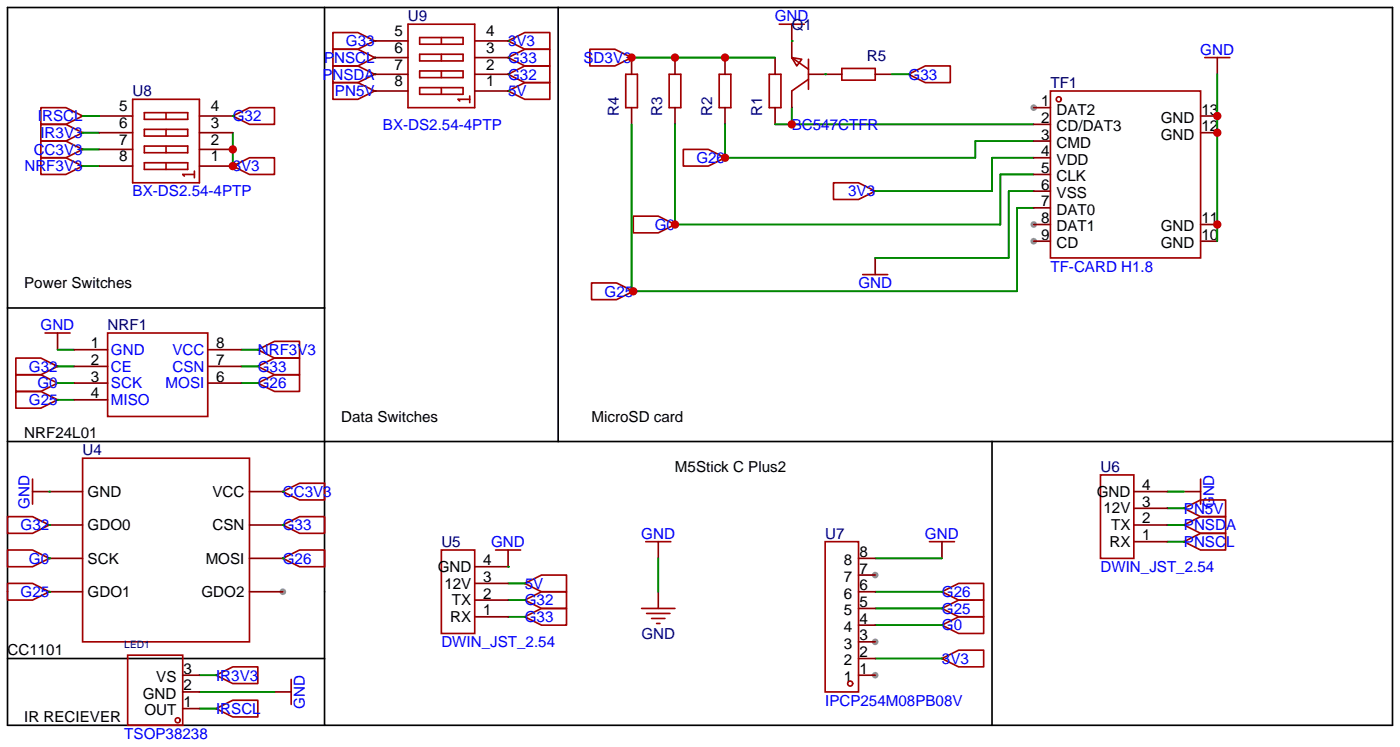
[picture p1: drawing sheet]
<svg xmlns="http://www.w3.org/2000/svg" width="213mm" height="114mm" viewBox="0 0 213 114" stroke-linecap="round" stroke-linejoin="round" font-family="sans-serif">
<g fill="#999">
<circle cx="43.1" cy="90" r=".51"/>
<circle cx="157.4" cy="36.7" r=".51"/>
<circle cx="157.4" cy="34.2" r=".51"/>
<circle cx="157.4" cy="16.4" r=".51"/>
<circle cx="133.2" cy="87.5" r=".51"/>
<circle cx="133.2" cy="97.7" r=".51"/>
<circle cx="133.2" cy="102.7" r=".51"/>
</g>
<path d="M1.1 1.1h210.9v109.3h-210.9zM49.4 1.1v109.3M85 1.1v66.1M1.1 46.9h48.3M1.1 67.2h210.9M151 67.2v43.2M1.1 100.2h48.3" fill="none" stroke="#000" stroke-width=".25"/>
<g fill="none" stroke="#a10000" stroke-width=".25">
<path d="M6.2 18.9h3.8l2.6 1.3-2.6 1.3h-3.8zM6.2 16.4h3.8l2.6 1.3-2.6 1.2h-3.8zM20.2 15.1h10.2v12.7h-10.2zM22 17.1h6.6v1.1h-6.6zM22 19.7h6.6v1h-6.6zM25.3 17.1v1.1M25.3 19.7v1M35.4 17.7l2.6-1.3h3.8v2.5h-3.8zM50.7 12.6h3.8l2.5 1.2-2.5 1.3h-3.8zM50.7 10h3.8l2.5 1.3-2.5 1.3h-3.8zM50.7 7.5h3.8l2.5 1.3-2.5 1.2h-3.8zM50.7 5h3.8l2.5 1.2-2.5 1.3h-3.8z"/>
<path d="M62.1 3.7h10.2v12.7h-10.2zM63.9 5.7h6.6v1h-6.6zM63.9 8.3h6.6v1h-6.6zM63.9 10.8h6.6v1h-6.6zM63.9 13.3h6.6v1.1h-6.6zM67.2 5.7v1M67.2 8.3v1M67.2 10.8v1M67.2 13.3v1.1M71.5 15.1h-1.8l.3 .3M71.5 14.6v1M77.3 13.8l2.6-1.2h3.8v2.5h-3.8z"/>
<path d="M77.3 11.3l2.6-1.3h3.8v2.6h-3.8zM77.3 8.8l2.6-1.3h3.8v2.5h-3.8zM77.3 6.2l2.6-1.2h3.8v2.5h-3.8zM89.8 7.5h3.8l2.5 1.3-2.5 1.2h-3.8zM95.2 11.3h1.8v5.1h-1.8zM101.9 11.3h1.7v5.1h-1.7zM109.5 11.3h1.8v5.1h-1.8zM117.1 11.3h1.8v5.1h-1.8zM118.6 3.7h3.8M120.5 8.8l1.5 .2-.7 1zM120.5 8.8l2.6 1.7M123.1 12.1l-2.6 1.7"/>
<path d="M123.1 9v4.6M128.1 10.4h5.1v1.8h-5.1zM138.3 11.3l2.5-1.3h3.9v2.6h-3.9zM159.9 13.8h22.9v25.4h-22.9zM183.4 8.8h3.8M6.2 24h3.8l2.6 1.3-2.6 1.2h-3.8zM6.2 21.5h3.8l2.6 1.2-2.6 1.3h-3.8zM22 22.2h6.6v1h-6.6zM22 24.8h6.6v1h-6.6zM25.3 22.2v1M25.3 24.8v1M29.6 26v1.1"/>
<path d="M29.6 26.5h-1.8l.3 .3M35.4 25.3l2.6-1.3h3.8v2.5h-3.8zM96.4 32.9h3.8l2.5 1.3-2.5 1.2h-3.8zM104 22.7h3.8l2.6 1.3-2.6 1.3h-3.8zM126.9 27.8h3.8l2.5 1.3-2.5 1.3h-3.8zM2.4 57h3.8l2.6 1.3-2.6 1.3h-3.8zM2.4 54.5h3.8l2.6 1.3-2.6 1.2h-3.8zM2.4 59.6h3.8l2.6 1.2-2.6 1.3h-3.8zM6.9 50.7h3.8M16.4 50.7h15.2v12.7h-15.2zM39.2 58.3l2.6-1.3h3.8v2.6h-3.8zM39.2 55.8l2.6-1.3h3.8v2.5h-3.8z"/>
<path d="M39.2 53.2l2.6-1.3h3.8v2.6h-3.8zM90 43.1h3.9l2.5 1.2-2.5 1.3h-3.9zM131.3 41.8h3.8M1.1 78.6h3.9l2.5 1.3-2.5 1.3h-3.9zM5 72.9v3.8M12.6 69.7h25.4v28h-25.4zM43.1 79.9l2.5-1.3h3.8v2.6h-3.8zM43.1 74.8l2.5-1.3h3.8v2.6h-3.8zM167.5 72.3h5.1v12.7h-5.1zM180.2 77.3l2.6-1.2h3.8v2.5h-3.8zM180.2 79.9l2.6-1.3h3.8v2.6h-3.8zM182.8 72.9v3.8"/>
<path d="M1.1 83.7h3.9l2.5 1.3-2.5 1.2h-3.9zM1.1 88.8h3.9l2.5 1.2-2.5 1.3h-3.9zM19.4 99.7h8.4v10.7h-8.4zM43.1 85l2.5-1.3h3.8v2.5h-3.8zM67.2 83.7h5.1v12.7h-5.1zM75.4 83.7h3.8M79.9 88.8l2.5-1.3h3.8v2.5h-3.8zM79.9 91.3l2.5-1.3h3.8v2.6h-3.8zM79.9 93.9l2.5-1.3h3.8v2.5h-3.8zM97.7 92.6h5M98.3 82.4h3.8M98.4 93.3h3.6"/>
<path d="M99.2 94.1h2M99.9 94.9h.6M125.6 82.4h5.1v22.9h-5.1zM141.5 82.4h3.8M143.4 90l2.5-1.2h3.8v2.5h-3.8zM143.4 95.1l2.5-1.2h3.8v2.5h-3.8zM143.4 92.6l2.5-1.3h3.8v2.6h-3.8zM180.2 82.4l2.6-1.2h3.8v2.5h-3.8zM32.9 102.7l2.5-1.2h3.8v2.5h-3.8zM32.9 107.8l2.5-1.2h3.8v2.5h-3.8zM44.3 103.4v3.8M143.4 100.2l2.5-1.3h3.8v2.6h-3.8z"/>
<circle cx="161.2" cy="15.1" r=".38"/>
<circle cx="27.1" cy="109.6" r=".38"/>
<circle cx="129.4" cy="104" r=".38"/>
</g>
<g fill="none" stroke="#870000" stroke-width=".25">
<path d="M12.6 17.7h.1M15.1 17.7h5.1M30.4 17.7h5M35.4 17.7h.1M57 13.8h.1M57 11.3h.1M57 8.8h.1M57 6.2h.1M57 11.3h5.1M57 6.2h5.1M57 8.8h5.1M57 13.8h5.1"/>
<path d="M72.3 11.3h5M72.3 6.2h5M72.3 8.8h5M72.3 13.8h5M77.3 13.8h.1M77.3 11.3h.1M77.3 8.8h.1M77.3 6.2h.1M96.1 8.8h.1M96.1 8.8v2.5M96.1 16.4v2.5M102.7 8.8v2.5"/>
<path d="M102.7 16.4v2.5M110.4 8.8v2.5M110.4 16.4v2.5M118 8.8v2.5M118 16.4v2.5M120.5 3.7v5.1M120.5 13.8v2.6M123.1 11.3h5M133.2 11.3h2.6M138.3 11.3h.1M157.4 18.9h2.5M157.4 16.4h2.5"/>
<path d="M182.8 17.7h2.5M185.3 8.8v2.5M12.6 25.3h.1M12.6 22.7h.1M12.6 20.2h.1M15.1 20.2h5.1M15.1 22.7h5.1M15.1 25.3h5.1M30.4 20.2h5M30.4 22.7h5M30.4 25.3h5M35.4 25.3h.1"/>
<path d="M102.7 34.2h.1M110.4 24h.1M133.2 29.1h.1M133.2 39.2v2.6M157.4 34.2h2.5M157.4 36.7h2.5M157.4 31.6h2.5M157.4 29.1h2.5M157.4 26.5h2.5M157.4 24h2.5M157.4 21.5h2.5M182.8 20.2h2.5"/>
<path d="M182.8 34.2h2.5M182.8 36.7h2.5M8.8 58.3h.1M8.8 55.8h.1M8.8 50.7v2.5M11.3 53.2h5.1M11.3 55.8h5.1M11.3 58.3h5.1M31.6 53.2h5.1M31.6 55.8h5.1M31.6 58.3h5.1M39.2 58.3h.1"/>
<path d="M39.2 55.8h.1M39.2 53.2h.1M96.4 44.3h.1M5 74.8h7.6M7.5 79.9h.1M7.5 79.9h5.1M8.8 60.8h.1M11.3 60.8h5.1M38 74.8h5.1M38 79.9h5.1M43.1 79.9h.1M43.1 74.8h.1"/>
<path d="M172.6 74.8h5.1M172.6 79.9h5.1M172.6 77.3h5.1M180.2 77.3h.1M180.2 79.9h.1M180.2 74.8h2.6M7.5 85h.1M7.5 90h.1M7.5 85h5.1M7.5 90h5.1M38 85h5.1M38 90h5.1"/>
<path d="M43.1 85h.1M72.3 93.9h5M72.3 91.3h5M72.3 88.8h5M77.3 83.7v2.5h-5M79.9 88.8h.1M79.9 91.3h.1M79.9 93.9h.1M100.2 82.4v2.6M100.2 90v2.6M130.7 85h2.5M130.7 90h2.5"/>
<path d="M130.7 87.5h2.5M130.7 92.6h2.5M130.7 95.1h2.5M130.7 97.7h2.5M143.4 90h.1M143.4 95.1h.1M143.4 92.6h.1M143.4 82.4v2.6M172.6 82.4h5.1M180.2 82.4h.1M27.8 105.3h2.6M27.8 107.8h2.6"/>
<path d="M27.8 102.7h2.6M32.9 102.7h.1M32.9 107.8h.1M41.8 105.3h2.5M130.7 102.7h2.5M130.7 100.2h2.5M143.4 100.2h.1"/>
</g>
<g fill="none" stroke="#008700" stroke-width=".25">
<path d="M12.6 17.7h2.5M35.4 17.7h.1M57 13.8h.1M57 11.3h.1M57 8.8h.1M57 6.2h.1M77.3 13.8h.1M77.3 11.3h.1M77.3 8.8h.1M77.3 6.2h.1M96.1 18.9v25.4h58.7v-12.7h2.6M96.1 8.8h21.9"/>
<path d="M102.7 18.9v15.3h49.6v-7.7h5.1M110.4 18.9v5.1h38.1v-2.5h8.9M118 18.9h39.4M120.5 6.2h.1M120.5 16.4v2.5M125.6 11.3h.1M135.8 11.3h2.5M185.3 11.3v25.4M12.6 25.3h2.5M12.6 22.7h2.5M12.6 20.2h2.5M35.4 20.2v5.1"/>
<path d="M157.4 24h-6.4v5.1h-17.8M157.4 29.1h-3.9v10.1h-20.3M8.8 53.2h2.5M8.8 58.3h2.5M8.8 55.8h2.5M36.7 53.2h2.5M36.7 58.3h2.5M36.7 55.8h2.5M7.5 79.9h.1M7.5 74.8h.1M8.8 60.8h2.5M43.1 79.9h.1"/>
<path d="M43.1 74.8h.1M177.7 74.8h2.5M177.7 77.3h2.5M177.7 79.9h2.5M7.5 90h.1M7.5 85h.1M43.1 85h.1M77.3 86.2h.1M77.3 88.8h2.6M77.3 91.3h2.6M77.3 93.9h2.6M100.2 85v5"/>
<path d="M133.2 85h10.2M133.2 90h10.2M133.2 95.1h10.2M133.2 92.6h10.2M177.7 82.4h2.5M30.4 107.8h2.5M30.4 102.7h2.5M30.4 105.3h11.4M133.2 100.2h10.2"/>
</g>
<g fill="#c00">
<circle cx="35.4" cy="22.7" r=".63"/>
<circle cx="35.4" cy="25.3" r=".63"/>
<circle cx="110.4" cy="24" r=".63"/>
<circle cx="96.4" cy="44.3" r=".63"/>
<circle cx="102.7" cy="34.2" r=".63"/>
<circle cx="110.4" cy="8.8" r=".63"/>
<circle cx="102.7" cy="8.8" r=".63"/>
<circle cx="96.1" cy="8.8" r=".63"/>
<circle cx="120.5" cy="18.9" r=".63"/>
<circle cx="185.3" cy="17.7" r=".63"/>
<circle cx="185.3" cy="20.2" r=".63"/>
<circle cx="185.3" cy="34.2" r=".63"/>
</g>
<g font-size="2.3">
<text x="60" y="5.5">5</text>
<text x="74" y="5.5">4</text>
<text x="60" y="8">6</text>
<text x="60" y="10.6">7</text>
<text x="74" y="8">3</text>
<text x="74" y="10.6">2</text>
<text x="18.1" y="16.9">5</text>
<text x="32.1" y="16.9">4</text>
<text x="60" y="13.1">8</text>
<text x="74" y="13.1">1</text>
<text x="158.5" y="16.2">1</text>
<text x="160.8" y="17.4">DAT2</text>
<text x="182.9" y="17.4">13</text>
<text x="18.1" y="19.5">6</text>
<text x="18.1" y="22">7</text>
<text x="32.1" y="19.5">3</text>
<text x="32.1" y="22">2</text>
<text x="158.5" y="23.8">4</text>
<text x="158.5" y="21.2">3</text>
<text x="158.5" y="18.7">2</text>
<text x="160.8" y="22.5">CMD</text>
<text x="160.8" y="20">CD/DAT3</text>
<text x="176.7" y="18.7">GND</text>
<text x="176.7" y="21.2">GND</text>
<text x="182.9" y="20">12</text>
<text x="18.1" y="24.6">8</text>
<text x="32.1" y="24.6">1</text>
<text x="158.5" y="28.9">6</text>
<text x="158.5" y="26.3">5</text>
<text x="160.8" y="27.6">CLK</text>
<text x="160.8" y="25">VDD</text>
<text x="158.5" y="33.9">8</text>
<text x="158.5" y="31.4">7</text>
<text x="160.8" y="35.2">DAT1</text>
<text x="160.8" y="32.7">DAT0</text>
<text x="160.8" y="30.1">VSS</text>
<text x="176.7" y="35.2">GND</text>
<text x="182.9" y="33.9">11</text>
<text x="158.5" y="36.5">9</text>
<text x="160.8" y="37.7">CD</text>
<text x="176.7" y="37.7">GND</text>
<text x="182.9" y="36.5">10</text>
<text x="3.7" y="43.9">Power Switches</text>
<text x="13.8" y="53">1</text>
<text x="32.9" y="53">8</text>
<text x="13.8" y="55.5">2</text>
<text x="13.8" y="58.1">3</text>
<text x="32.9" y="58.1">6</text>
<text x="32.9" y="55.5">7</text>
<text x="13.8" y="60.6">4</text>
<text x="51.9" y="64.2">Data Switches</text>
<text x="90" y="64.2">MicroSD card</text>
<text x="3.7" y="66.7">NRF24L01</text>
<text x="102.7" y="71.8">M5Stick C Plus2</text>
<text x="13.3" y="75.6">GND</text>
<text x="32.3" y="75.6">VCC</text>
<text x="167" y="75.6">GND</text>
<text x="173.9" y="77.1">3</text>
<text x="173.9" y="74.6">4</text>
<text x="13.3" y="80.7">GDO0</text>
<text x="32.3" y="80.7">CSN</text>
<text x="168" y="78.1">12V</text>
<text x="168.9" y="83.2">RX</text>
<text x="169.1" y="80.7">TX</text>
<text x="173.9" y="82.2">1</text>
<text x="173.9" y="79.7">2</text>
<text x="13.3" y="85.8">SCK</text>
<text x="31.3" y="85.8">MOSI</text>
<text x="66.6" y="87">GND</text>
<text x="67.6" y="89.6">12V</text>
<text x="73.5" y="88.5">3</text>
<text x="73.5" y="86">4</text>
<text x="128.5" y="86">8</text>
<text x="128.5" y="88.5">7</text>
<text x="130.8" y="84.7">8</text>
<text x="130.8" y="87.3">7</text>
<text x="130.8" y="89.8">6</text>
<text x="13.3" y="90.9">GDO1</text>
<text x="30.7" y="90.9">GDO2</text>
<text x="68.5" y="94.6">RX</text>
<text x="68.8" y="92.1">TX</text>
<text x="73.5" y="93.6">1</text>
<text x="73.5" y="91.1">2</text>
<text x="128.5" y="91.1">6</text>
<text x="128.5" y="93.6">5</text>
<text x="130.8" y="92.4">5</text>
<text x="130.8" y="94.9">4</text>
<text x="1.1" y="99.7">CC1101</text>
<text x="128.5" y="96.2">4</text>
<text x="128.5" y="98.7">3</text>
<text x="128.5" y="101.2">2</text>
<text x="130.8" y="97.4">3</text>
<text x="130.8" y="100">2</text>
<text x="21.7" y="106.3">GND</text>
<text x="23.8" y="103.8">VS</text>
<text x="27.9" y="107.6">1</text>
<text x="27.9" y="105.1">2</text>
<text x="27.9" y="102.5">3</text>
<text x="128.5" y="103.8">1</text>
<text x="130.8" y="102.5">1</text>
<text x="3.7" y="109.9">IR RECIEVER</text>
<text x="22" y="108.9">OUT</text>
</g>
<g font-size="2.3" fill="#000080">
<text x="62.1" y="3.2">U9</text>
<text x="120.5" y="4.5">Q1</text>
<text x="132" y="9.3">R5</text>
<text x="20.2" y="14.7">U8</text>
<text x="94.2" y="17.7" transform="rotate(-90 94.2 17.7)">R4</text>
<text x="100.8" y="17.7" transform="rotate(-90 100.8 17.7)">R3</text>
<text x="108.4" y="17.7" transform="rotate(-90 108.4 17.7)">R2</text>
<text x="116" y="17.7" transform="rotate(-90 116 17.7)">R1</text>
<text x="159.9" y="13.4">TF1</text>
<text x="16.4" y="50.2">NRF1</text>
<text x="12.6" y="69.3">U4</text>
<text x="167.5" y="71.8">U6</text>
<text x="67.2" y="83.2">U5</text>
<text x="125.6" y="82">U7</text>
<text x="97.6" y="97.2">GND</text>
</g>
<g font-size="2.3" fill="#00f">
<text x="117.9" y="3.2">GND</text>
<text x="49.3" y="9.6">PNSCL</text>
<text x="52.7" y="7">G33</text>
<text x="77.3" y="9.6">G33</text>
<text x="77.3" y="7">3V3</text>
<text x="88.8" y="9.6">SD3V3</text>
<text x="182.7" y="8.3">GND</text>
<text x="49.1" y="12.1">PNSDA</text>
<text x="51" y="14.7">PN5V</text>
<text x="77.3" y="14.7">5V</text>
<text x="77.3" y="12.1">G32</text>
<text x="138.3" y="12.1">G33</text>
<text x="5.1" y="23.5">CC3V3</text>
<text x="5.8" y="18.5">IRSCL</text>
<text x="6.2" y="21">IR3V3</text>
<text x="35.4" y="18.5">G32</text>
<text x="58.3" y="19.7">BX-DS2.54-4PTP</text>
<text x="120.5" y="19.7">BC547CTFR</text>
<text x="3.7" y="26.1">NRF3V3</text>
<text x="20.2" y="29.9">BX-DS2.54-4PTP</text>
<text x="35.4" y="26.1">3V3</text>
<text x="106" y="24.8">G26</text>
<text x="129.1" y="29.9">3V3</text>
<text x="99.7" y="35">G0</text>
<text x="159.9" y="41.3">TF-CARD H1.8</text>
<text x="92" y="45.1">G25</text>
<text x="130.7" y="43.9">GND</text>
<text x="6.2" y="50.2">GND</text>
<text x="16.9" y="54">GND</text>
<text x="26.2" y="54">VCC</text>
<text x="4.4" y="56.6">G32</text>
<text x="5.7" y="59.1">G0</text>
<text x="16.9" y="56.5">CE</text>
<text x="16.9" y="59.1">SCK</text>
<text x="25.2" y="59.1">MOSI</text>
<text x="26.2" y="56.5">CSN</text>
<text x="39.2" y="59.1">G26</text>
<text x="39.2" y="56.6">G33</text>
<text x="39.2" y="54">NRF3V3</text>
<text x="4.4" y="61.6">G25</text>
<text x="16.9" y="61.6">MISO</text>
<text x="4.5" y="77.4" transform="rotate(-90 4.5 77.4)">GND</text>
<text x="43.1" y="75.6">CC3V3</text>
<text x="184.8" y="77.3" transform="rotate(-90 184.8 77.3)">GND</text>
<text x="3.1" y="80.7">G32</text>
<text x="43.1" y="80.7">G33</text>
<text x="74.8" y="83.2">GND</text>
<text x="97.6" y="82">GND</text>
<text x="140.8" y="82">GND</text>
<text x="180.2" y="78.2">PN5V</text>
<text x="180.2" y="80.7">PNSDA</text>
<text x="180.2" y="83.2">PNSCL</text>
<text x="4.4" y="85.8">G0</text>
<text x="43.1" y="85.8">G26</text>
<text x="79.9" y="89.6">5V</text>
<text x="167.5" y="87">DWIN_JST_2.54</text>
<text x="3.1" y="90.9">G25</text>
<text x="79.9" y="92.1">G32</text>
<text x="79.9" y="94.7">G33</text>
<text x="143.4" y="90.9">G26</text>
<text x="143.4" y="95.9">G0</text>
<text x="143.4" y="93.4">G25</text>
<text x="67.2" y="98.5">DWIN_JST_2.54</text>
<text x="143.4" y="101">3V3</text>
<text x="32.9" y="103.6">IR3V3</text>
<text x="46.4" y="107.8" transform="rotate(-90 46.4 107.8)">GND</text>
<text x="125.6" y="107.4">IPCP254M08PB08V</text>
<text x="18.9" y="112.4">TSOP38238</text>
<text x="32.9" y="108.6">IRSCL</text>
</g>
<text font-size="1.6" fill="#000080" x="18.9" y="98.6">LED1</text>
</svg>
